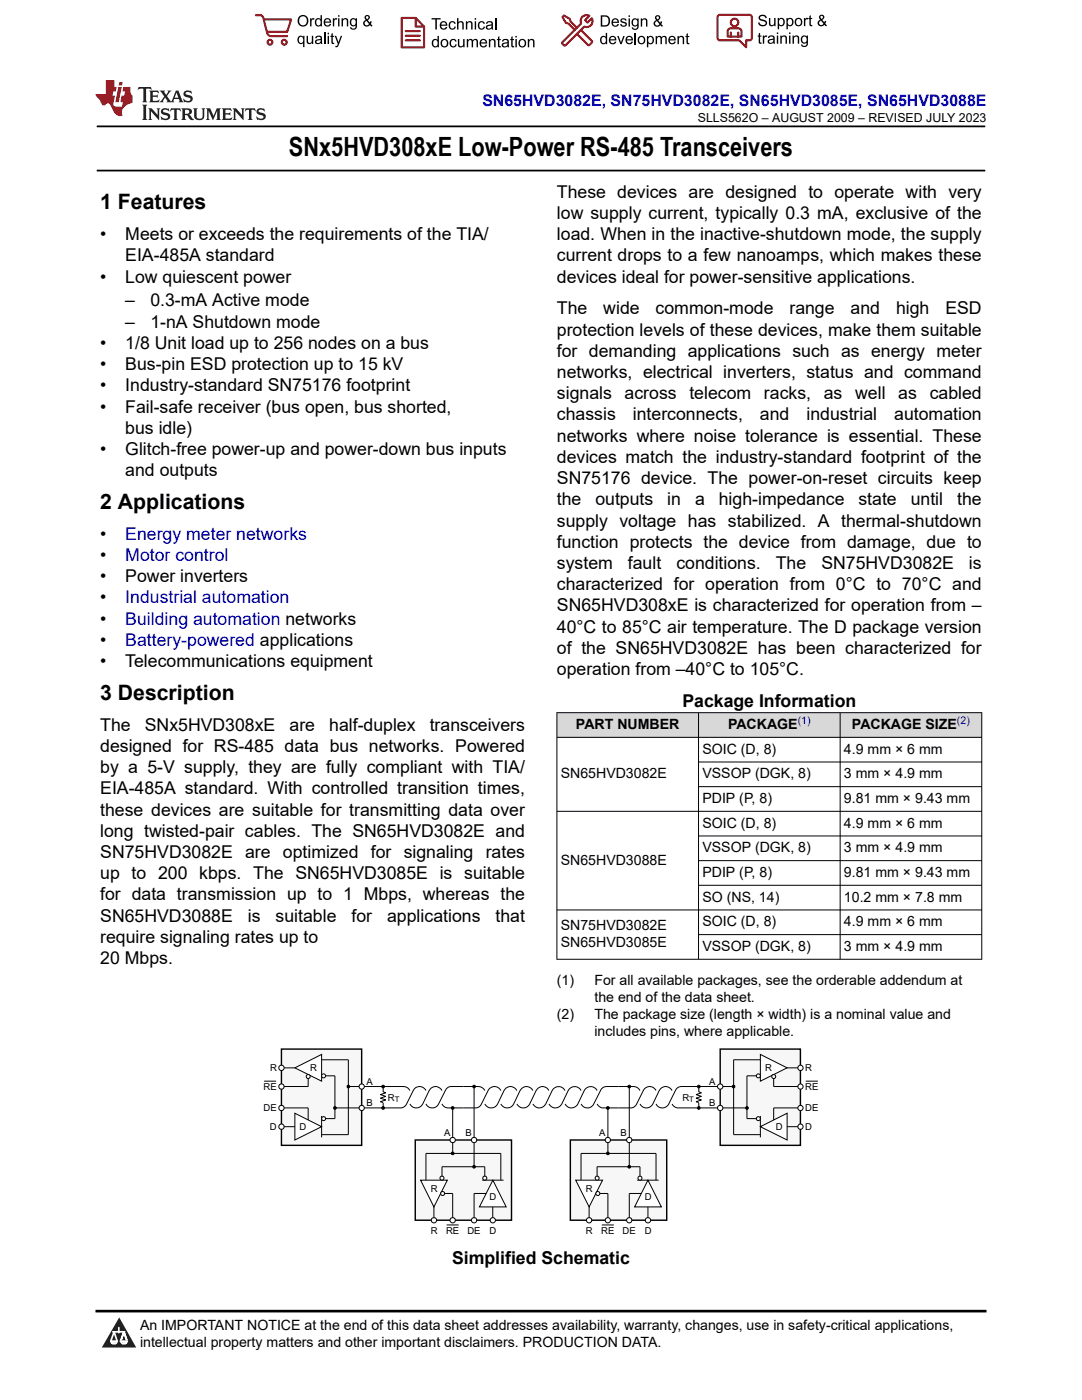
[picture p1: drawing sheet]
<svg xmlns="http://www.w3.org/2000/svg" width="216mm" height="279mm" viewBox="0 0 216 279" stroke-linecap="round" stroke-linejoin="round" font-family="sans-serif">
<path d="M19.3 25.2h177.3M19.3 34h177.3" fill="none" stroke="#000" stroke-width=".35"/>
<g fill="#d8d8d8">
<path d="M111.1 142.2h84.8v5h-84.8z" fill-rule="evenodd"/>
<path d="M111.2 142.3h28.1v4.8h-28.1z" fill-rule="evenodd"/>
<path d="M139.4 142.3h28.2v4.8h-28.2z" fill-rule="evenodd"/>
<path d="M167.7 142.3h28.1v4.8h-28.1z" fill-rule="evenodd"/>
</g>
<g fill="none" stroke="#000" stroke-width=".2">
<path d="M111.1 142.2h84.9M111.1 147.2h84.9M111.1 142.2v49.3M139.4 142.2v49.3M139.4 152.1h56.6M139.4 157h56.6M167.6 142.2v49.3M195.9 142.2v49.3M139.4 166.8h56.6M139.4 171.8h56.6M139.4 176.7h56.6M196 161.9h-84.9"/>
<path d="M111.1 181.6h84.9M111.1 191.4h84.9M139.4 186.5h56.6M72.2 216.8h8.2a1.46 1.46 0 0 1 1.4 .8M76.5 216.8v4.3M85 217.6a1.4 1.4 0 0 0-1.3-.8 1.4 1.4 0 0 0-1.2 .8l-1.5 2.9-.7 .6h-8.1M88.2 217.6a1.42 1.42 0 0 0-1.3-.8 1.42 1.42 0 0 0-1.3 .8l-1.2 2.7a1.43 1.43 0 0 1-1.3 .8 1.43 1.43 0 0 1-1.3-.8M94.6 216.8v10.7M96.7 217.6a1.46 1.46 0 0 0-1.3-.8h-5.3l-.6 .2-.5 .3-1.5 3a1.4 1.4 0 0 1-1.2 .8 1.4 1.4 0 0 1-1.3-.8M99.9 217.6a1.4 1.4 0 0 0-1.2-.8 1.4 1.4 0 0 0-1.3 .8l-1.5 3.1-.7 .4h-5.9l-.7-.3-.4-.5M103.1 217.6a1.42 1.42 0 0 0-1.2-.8 1.42 1.42 0 0 0-1.3 .8l-1.3 2.7a1.43 1.43 0 0 1-1.3 .8 1.43 1.43 0 0 1-1.3-.8M106.3 217.6a1.42 1.42 0 0 0-1.2-.8 1.42 1.42 0 0 0-1.3 .8l-1.3 2.7a1.43 1.43 0 0 1-1.3 .8 1.43 1.43 0 0 1-1.3-.8"/>
<path d="M109.5 217.6a1.42 1.42 0 0 0-1.2-.8 1.42 1.42 0 0 0-1.3 .8l-1.3 2.7a1.43 1.43 0 0 1-1.3 .8 1.43 1.43 0 0 1-1.3-.8M112.7 217.6a1.43 1.43 0 0 0-1.2-.7 1.43 1.43 0 0 0-1.3 .7l-1.3 2.7a1.44 1.44 0 0 1-2.6 0M115.9 217.6a1.43 1.43 0 0 0-1.2-.7 1.43 1.43 0 0 0-1.3 .7l-1.3 2.7a1.44 1.44 0 0 1-2.6 0M119.1 217.6a1.43 1.43 0 0 0-1.2-.7 1.43 1.43 0 0 0-1.3 .7l-1.3 2.7a1.44 1.44 0 0 1-2.6 0M125.6 216.8v10.7M127.7 217.6a1.46 1.46 0 0 0-1.4-.8h-5.3l-.5 .2-.6 .5-1.4 2.8a1.42 1.42 0 0 1-1.3 .8 1.42 1.42 0 0 1-1.3-.8M130.9 217.6a1.4 1.4 0 0 0-1.3-.8 1.4 1.4 0 0 0-1.2 .8l-1.5 2.9-.7 .6h-5.9l-.6-.2-.6-.6M134.1 217.6a1.42 1.42 0 0 0-1.3-.8 1.42 1.42 0 0 0-1.3 .8l-1.2 2.7a1.43 1.43 0 0 1-1.3 .8 1.43 1.43 0 0 1-1.3-.8M143.7 216.8h-7.7l-.6 .2-.4 .3-1.6 3a1.42 1.42 0 0 1-1.2 .8 1.42 1.42 0 0 1-1.3-.8M90.3 221.1v6.4M121.3 221.1v6.4M134.1 220.3l.5 .6 .6 .2h8.5"/>
<circle cx="94.6" cy="216.9" r=".27"/>
<circle cx="125.6" cy="216.8" r=".28"/>
<circle cx="139.4" cy="216.8" r=".26"/>
<circle cx="90.3" cy="221.1" r=".28"/>
<circle cx="121.3" cy="221.1" r=".28"/>
<circle cx="139.4" cy="221.1" r=".26"/>
</g>
<g fill="#000">
<circle cx="94.6" cy="216.9" r=".27"/>
<circle cx="125.6" cy="216.8" r=".28"/>
<circle cx="139.4" cy="216.8" r=".26"/>
<circle cx="90.3" cy="221.1" r=".28"/>
<circle cx="121.3" cy="221.1" r=".28"/>
<circle cx="139.4" cy="221.1" r=".26"/>
</g>
<path d="M75.9 217.9h1.1v2.1h-1.1z" fill-rule="evenodd" fill="#fff"/>
<g fill="none" stroke="#000" stroke-width=".2">
<path d="M76.5 217.9l.5 .2-1.1 .4 1.1 .3-1.1 .4 1.1 .3-1.1 .4 .6 .1M139.4 216.8v4.3"/>
<circle cx="76.5" cy="216.8" r=".28"/>
<circle cx="76.5" cy="221.1" r=".28"/>
</g>
<g fill="#000">
<circle cx="76.5" cy="216.8" r=".28"/>
<circle cx="76.5" cy="221.1" r=".28"/>
</g>
<path d="M138.9 217.9h1.1v2.1h-1.1z" fill-rule="evenodd" fill="#fff"/>
<path d="M139.4 217.9l.6 .2-1.1 .4 1.1 .3-1.1 .4 1.1 .3-1.1 .4 .5 .1" fill="none" stroke="#000" stroke-width=".2"/>
<path d="M82.9 227.5h19.2v16h-19.2z" fill-rule="evenodd" fill="#f7f7f7"/>
<path d="M82.9 227.5h19.2v16h-19.2z" fill="none" stroke="#000" stroke-width=".28"/>
<path d="M98.3 235.5l2.7 5.4h-5.3z" fill="#fff"/>
<g fill="none" stroke="#000" stroke-width=".2">
<path d="M85 235.5v-5.3h14.9v5.3M87.9 238.2h2.4v5.3M88.2 235.5v-2.7h8.5v2.7M90.3 227.5v2.7M94.6 227.5v5.3M96.2 235.5h4.3M97 238.2h-2.4v5.3M98.3 235.5l2.7 5.4h-5.3zM86.6 240.9v2.6M98.3 240.9v2.6"/>
<circle cx="94.6" cy="232.9" r=".27"/>
</g>
<circle cx="94.6" cy="232.9" r=".27" fill="#000"/>
<path d="M83.9 235.5h5.4l-2.7 5.4z" fill="#fff"/>
<path d="M83.9 235.5h5.4l-2.7 5.4z" fill="none" stroke="#000" stroke-width=".2"/>
<circle cx="86.6" cy="243.5" r=".53" fill="#fff"/>
<g fill="none" stroke="#000" stroke-width=".2">
<path d="M89.1 244.5h2.4"/>
<circle cx="86.6" cy="243.5" r=".53"/>
</g>
<circle cx="88.3" cy="238.2" r=".4" fill="#fff"/>
<circle cx="88.3" cy="238.2" r=".4" fill="none" stroke="#000" stroke-width=".2"/>
<circle cx="88.2" cy="235.1" r=".4" fill="#fff"/>
<circle cx="88.2" cy="235.1" r=".4" fill="none" stroke="#000" stroke-width=".2"/>
<circle cx="90.3" cy="243.5" r=".53" fill="#fff"/>
<circle cx="90.3" cy="243.5" r=".53" fill="none" stroke="#000" stroke-width=".2"/>
<circle cx="94.6" cy="243.5" r=".53" fill="#fff"/>
<circle cx="94.6" cy="243.5" r=".53" fill="none" stroke="#000" stroke-width=".2"/>
<circle cx="98.3" cy="243.5" r=".53" fill="#fff"/>
<circle cx="98.3" cy="243.5" r=".53" fill="none" stroke="#000" stroke-width=".2"/>
<circle cx="96.7" cy="235.1" r=".4" fill="#fff"/>
<circle cx="96.7" cy="235.1" r=".4" fill="none" stroke="#000" stroke-width=".2"/>
<circle cx="94.6" cy="227.5" r=".53" fill="#fff"/>
<circle cx="94.6" cy="227.5" r=".53" fill="none" stroke="#000" stroke-width=".2"/>
<circle cx="90.3" cy="227.5" r=".53" fill="#fff"/>
<g fill="none" stroke="#000" stroke-width=".2">
<circle cx="90.3" cy="230.2" r=".27"/>
<circle cx="90.3" cy="227.5" r=".53"/>
</g>
<circle cx="90.3" cy="230.2" r=".27" fill="#000"/>
<path d="M113.8 227.5h19.2v16h-19.2z" fill-rule="evenodd" fill="#f7f7f7"/>
<path d="M113.8 227.5h19.2v16h-19.2z" fill="none" stroke="#000" stroke-width=".28"/>
<path d="M129.3 235.5l2.7 5.4h-5.4z" fill="#fff"/>
<g fill="none" stroke="#000" stroke-width=".2">
<path d="M115.9 235.5v-5.3h15v5.3M118.9 238.2h2.4v5.3M119.1 235.5v-2.7h8.6v2.7M121.3 227.5v2.7M125.6 227.5v5.3M127.2 235.5h4.2M128 238.2h-2.4v5.3M129.3 235.5l2.7 5.4h-5.4zM117.6 240.9v2.6M129.3 240.9v2.6"/>
<circle cx="125.6" cy="232.9" r=".28"/>
</g>
<circle cx="125.6" cy="232.9" r=".28" fill="#000"/>
<path d="M114.9 235.5h5.3l-2.6 5.4z" fill="#fff"/>
<path d="M114.9 235.5h5.3l-2.6 5.4z" fill="none" stroke="#000" stroke-width=".2"/>
<circle cx="117.5" cy="243.5" r=".53" fill="#fff"/>
<g fill="none" stroke="#000" stroke-width=".2">
<path d="M120.1 244.5h2.4"/>
<circle cx="117.5" cy="243.5" r=".53"/>
</g>
<circle cx="119.3" cy="238.2" r=".4" fill="#fff"/>
<circle cx="119.3" cy="238.2" r=".4" fill="none" stroke="#000" stroke-width=".2"/>
<circle cx="119.1" cy="235.1" r=".4" fill="#fff"/>
<circle cx="119.1" cy="235.1" r=".4" fill="none" stroke="#000" stroke-width=".2"/>
<circle cx="121.3" cy="243.5" r=".53" fill="#fff"/>
<circle cx="121.3" cy="243.5" r=".53" fill="none" stroke="#000" stroke-width=".2"/>
<circle cx="125.6" cy="243.5" r=".53" fill="#fff"/>
<circle cx="125.6" cy="243.5" r=".53" fill="none" stroke="#000" stroke-width=".2"/>
<circle cx="129.3" cy="243.5" r=".53" fill="#fff"/>
<circle cx="129.3" cy="243.5" r=".53" fill="none" stroke="#000" stroke-width=".2"/>
<circle cx="127.7" cy="235.1" r=".41" fill="#fff"/>
<circle cx="127.7" cy="235.1" r=".41" fill="none" stroke="#000" stroke-width=".2"/>
<circle cx="125.6" cy="227.5" r=".53" fill="#fff"/>
<circle cx="125.6" cy="227.5" r=".53" fill="none" stroke="#000" stroke-width=".2"/>
<circle cx="121.3" cy="227.5" r=".53" fill="#fff"/>
<g fill="none" stroke="#000" stroke-width=".2">
<circle cx="121.3" cy="227.5" r=".53"/>
<circle cx="121.3" cy="230.2" r=".27"/>
</g>
<circle cx="121.3" cy="230.2" r=".27" fill="#000"/>
<path d="M56.2 209.4h16v19.2h-16z" fill-rule="evenodd" fill="#f7f7f7"/>
<path d="M56.2 209.4h16v19.2h-16z" fill="none" stroke="#000" stroke-width=".28"/>
<path d="M58.8 222.2l5.4 2.7-5.4 2.6z" fill="#fff"/>
<g fill="none" stroke="#000" stroke-width=".2">
<path d="M56.2 213.1h2.6M61.5 214.4v2.4h-5.3M64.2 214.7h2.6v8.5h-2.6M64.2 211.5h5.3v14.9h-5.3M69.5 216.8h2.7M56.2 224.9h2.6M56.2 221.1h5.3v2.4M58.8 222.2l5.4 2.7-5.4 2.6zM64.2 222.7v4.3M66.8 221.1h5.4"/>
<circle cx="66.8" cy="221.1" r=".26"/>
</g>
<circle cx="66.8" cy="221.1" r=".26" fill="#000"/>
<path d="M58.8 213.1l5.4-2.7v5.4z" fill="#fff"/>
<path d="M58.8 213.1l5.4-2.7v5.4z" fill="none" stroke="#000" stroke-width=".2"/>
<circle cx="56.2" cy="213.1" r=".54" fill="#fff"/>
<circle cx="56.2" cy="213.1" r=".54" fill="none" stroke="#000" stroke-width=".2"/>
<circle cx="61.5" cy="214.8" r=".4" fill="#fff"/>
<circle cx="61.5" cy="214.8" r=".4" fill="none" stroke="#000" stroke-width=".2"/>
<circle cx="64.6" cy="214.7" r=".4" fill="#fff"/>
<circle cx="64.6" cy="214.7" r=".4" fill="none" stroke="#000" stroke-width=".2"/>
<circle cx="56.2" cy="216.8" r=".54" fill="#fff"/>
<circle cx="56.2" cy="216.8" r=".54" fill="none" stroke="#000" stroke-width=".2"/>
<circle cx="56.2" cy="221.1" r=".54" fill="#fff"/>
<circle cx="56.2" cy="221.1" r=".54" fill="none" stroke="#000" stroke-width=".2"/>
<circle cx="56.2" cy="224.9" r=".54" fill="#fff"/>
<circle cx="56.2" cy="224.9" r=".54" fill="none" stroke="#000" stroke-width=".2"/>
<circle cx="64.6" cy="223.2" r=".4" fill="#fff"/>
<circle cx="64.6" cy="223.2" r=".4" fill="none" stroke="#000" stroke-width=".2"/>
<circle cx="72.2" cy="221.1" r=".53" fill="#fff"/>
<circle cx="72.2" cy="221.1" r=".53" fill="none" stroke="#000" stroke-width=".2"/>
<circle cx="72.2" cy="216.8" r=".53" fill="#fff"/>
<g fill="none" stroke="#000" stroke-width=".2">
<path d="M52.7 215.8h2.4"/>
<circle cx="69.5" cy="216.8" r=".26"/>
<circle cx="72.2" cy="216.8" r=".53"/>
</g>
<circle cx="69.5" cy="216.8" r=".26" fill="#000"/>
<path d="M143.7 209.4h16v19.2h-16z" fill-rule="evenodd" fill="#f7f7f7"/>
<path d="M143.7 209.4h16v19.2h-16z" fill="none" stroke="#000" stroke-width=".28"/>
<path d="M151.7 224.9l5.4-2.7v5.3z" fill="#fff"/>
<g fill="none" stroke="#000" stroke-width=".2">
<path d="M143.7 216.8h2.7M151.7 214.7h-2.7v8.5h2.7M151.7 211.5h-5.3v14.9h5.3M154.4 214.4v2.4h5.3M157.1 213.1h2.6M143.7 221.1h5.3M151.7 224.9l5.4-2.7v5.3zM151.7 222.7v4.3M157.1 224.9h2.6M159.7 221.1h-5.3v2.4"/>
<circle cx="149" cy="221.1" r=".26"/>
</g>
<circle cx="149" cy="221.1" r=".26" fill="#000"/>
<path d="M151.7 210.4l5.4 2.7-5.4 2.7z" fill="#fff"/>
<path d="M151.7 210.4l5.4 2.7-5.4 2.7z" fill="none" stroke="#000" stroke-width=".2"/>
<circle cx="159.7" cy="213.1" r=".53" fill="#fff"/>
<circle cx="159.7" cy="213.1" r=".53" fill="none" stroke="#000" stroke-width=".2"/>
<circle cx="154.4" cy="214.9" r=".4" fill="#fff"/>
<circle cx="154.4" cy="214.9" r=".4" fill="none" stroke="#000" stroke-width=".2"/>
<circle cx="151.3" cy="214.7" r=".4" fill="#fff"/>
<circle cx="151.3" cy="214.7" r=".4" fill="none" stroke="#000" stroke-width=".2"/>
<circle cx="159.7" cy="216.8" r=".53" fill="#fff"/>
<circle cx="159.7" cy="216.8" r=".53" fill="none" stroke="#000" stroke-width=".2"/>
<circle cx="159.7" cy="221.1" r=".53" fill="#fff"/>
<circle cx="159.7" cy="221.1" r=".53" fill="none" stroke="#000" stroke-width=".2"/>
<circle cx="159.7" cy="224.8" r=".53" fill="#fff"/>
<circle cx="159.7" cy="224.8" r=".53" fill="none" stroke="#000" stroke-width=".2"/>
<circle cx="151.3" cy="223.3" r=".4" fill="#fff"/>
<circle cx="151.3" cy="223.3" r=".4" fill="none" stroke="#000" stroke-width=".2"/>
<circle cx="143.7" cy="221.1" r=".54" fill="#fff"/>
<circle cx="143.7" cy="221.1" r=".54" fill="none" stroke="#000" stroke-width=".2"/>
<circle cx="143.7" cy="216.8" r=".54" fill="#fff"/>
<g fill="none" stroke="#000" stroke-width=".2">
<path d="M160.8 215.8h2.4"/>
<circle cx="143.7" cy="216.8" r=".54"/>
<circle cx="146.4" cy="216.8" r=".26"/>
</g>
<circle cx="146.4" cy="216.8" r=".26" fill="#000"/>
<path d="M0 0h215.9v23.8h-215.9z" fill-rule="evenodd" fill="#fff"/>
<path d="M27.7 17.4l-.2 .6 .5-.3h.6v.1v2.2l-.2 .4h1l-.2-.4v-2.2v-.1h.5l.5 .3-.1-.6zM29.8 18.1l.2 .4v1.5l-.2 .4h1.9l.1-.6a1.08 1.08 0 0 1-1.3 .2v-.7h.6l.4 .2v-.6l-.4 .2h-.6v-.6l.2-.1a1 1 0 0 1 1 .2l-.1-.5zM31.8 18.1l1 1.1-1 1.2h.9l-.2-.2 .4-.7 .5 .7-.2 .2h1.6l-.2-.2 .1-.4h1l.1 .4-.1 .2h.9l-.2-.3-.8-2h-.5l-1 2.2-.8-1.1 .9-1.1h-.8l.2 .2-.5 .7-.3-.7 .1-.2zM35.2 18.5l.4 1h-.8zM36.8 18.2a.65 .65 0 0 0-.2 .7 .65 .65 0 0 0 .6 .5l.7 .2 .1 .2a.79 .79 0 0 1-.7 .4 .79 .79 0 0 1-.7-.5l.1 .7 .2-.1a.93 .93 0 0 0 1.1 .1 .93 .93 0 0 0 .4-1 1.46 1.46 0 0 0-1.2-.6l-.1-.3a1.09 1.09 0 0 1 1.2 .2l-.2-.6-.1 .1-.6-.2zM28.4 20.9l.2 .4v2.3l-.2 .3h1l-.2-.3v-2.3l.2-.4zM29.6 21.6l.2 .4v1.6l-.2 .3h.8l-.3-.3v-1.4l1.7 1.8v-2l.2-.4h-.8l.2 .2 .1 1.1-1.2-1.3zM32.3 21.8a.65 .65 0 0 0-.2 .7 .65 .65 0 0 0 .7 .4l.6 .2 .1 .2a.79 .79 0 0 1-.7 .4 .79 .79 0 0 1-.7-.5l.1 .7 .2-.1a.93 .93 0 0 0 1.1 .1 .93 .93 0 0 0 .4-.9 1.46 1.46 0 0 0-1.2-.6l-.1-.4a1.09 1.09 0 0 1 1.2 .2l-.2-.6-.1 .1-.6-.1zM34.1 21.6l-.1 .7a.63 .63 0 0 1 .7-.4l.1 1.7-.3 .3h1l-.2-.3v-1.7a.66 .66 0 0 1 .8 .4l-.1-.7zM36.2 21.6l.2 .4v1.6l-.2 .3h.9l-.2-.2v-.7h.5l.1 .2a.79 .79 0 0 0 1.2 .6l-1-.9a.61 .61 0 0 0 .6-.6 .61 .61 0 0 0-.5-.6zM36.9 21.9h.2a.47 .47 0 0 1 .5 .1 .47 .47 0 0 1 .1 .5l-.2 .2h-.6zM38.5 21.6l.2 .2a2.27 2.27 0 0 0 .4 2 1.04 1.04 0 0 0 1.7-.7v-1.3l.2-.2h-.8l.2 .4v1.1a.6 .6 0 0 1-.6 .6 .6 .6 0 0 1-.6-.6v-1.1l.3-.4zM41.1 21.6l.2 .4v1.6l-.2 .3h.7l-.2-.3v-1.5l.9 1.9 .8-1.9v1.5l-.2 .3h1l-.3-.3v-1.6l.3-.4h-.8l-.7 1.5-.7-1.5zM44.3 21.6l.2 .4v1.6l-.2 .3h1.9l.1-.5a1.09 1.09 0 0 1-1.3 .1v-.6h.6l.4 .1v-.6l-.4 .2h-.6v-.6l.2-.1a1.01 1.01 0 0 1 1 .3l-.1-.6zM46.4 21.6l.3 .4v1.6l-.3 .3h.8l-.2-.3v-1.4l1.6 1.8v-2l.2-.4h-.7l.2 .2v1.1l-1.2-1.3zM49 21.6l-.1 .7a.63 .63 0 0 1 .8-.4v1.7l-.3 .3h1l-.2-.3v-1.7a.66 .66 0 0 1 .8 .4l-.1-.7zM51.4 21.8a.65 .65 0 0 0-.2 .7 .65 .65 0 0 0 .6 .4l.6 .2 .2 .2a.79 .79 0 0 1-.8 .4 .79 .79 0 0 1-.6-.5l.1 .7 .2-.1a.93 .93 0 0 0 1 .1 .93 .93 0 0 0 .5-.9 1.46 1.46 0 0 0-1.3-.6l-.1-.4a1.09 1.09 0 0 1 1.3 .2l-.2-.6-.2 .1-.5-.1z" fill="#231f20"/>
<path d="M21.1 16v2.8h-2.1l.1 .3 .9 1a.95 .95 0 0 0 .9 .9 .59 .59 0 0 1 .6-.4 .59 .59 0 0 1 .5 .4l.4 .8a1.59 1.59 0 0 0 2.1 1.3 1.61 1.61 0 0 1 1-2.2l1-.4-.1-1.5a1.59 1.59 0 0 1-.4-1.6h-1.4l-.2 .9h.5l-.1 .8h-.5l-.2 1v.2l.4 .1-.2 .9h-.6a.73 .73 0 0 1-1.1-.7l.3-1.5h-.5l.2-.8h.5l.2-.9h-.5v-1.4zM23.6 17.4l-.6 3h.7l.6-3zM23.8 16.4l-.1 .7h.7l.1-.7z" fill="#ed1c24"/>
<g fill="#000">
<path d="M59.4 4.2a1.12 1.12 0 0 1 2.2 0 1.12 1.12 0 0 1-2.2 0zM59.9 3.5a.89 .89 0 0 0-.1 1.1 .89 .89 0 0 0 1.1 .4 .88 .88 0 0 0 .3-1.3 .88 .88 0 0 0-1.3-.2z" fill-rule="evenodd"/>
<path d="M59.5 7.3l.5-.2 .5 .3v-.3h.3v2.3h-.3v-.8a.74 .74 0 0 1-1 0 .74 .74 0 0 1-.1-1zM59.8 7.5a.57 .57 0 0 0-.2 .7 .57 .57 0 0 0 .8 .2 .57 .57 0 0 0 .1-.7 .57 .57 0 0 0-.7-.2z" fill-rule="evenodd"/>
<path d="M61.9 3.6h.2v.3l.2-.2 .3-.1 .2 .1-.1 .3a.36 .36 0 0 0-.5 0 .36 .36 0 0 0 0 .4v.9h-.3z" fill-rule="evenodd"/>
<path d="M61.2 7.1h.3v.9a.41 .41 0 0 0 .4 .6 .41 .41 0 0 0 .3-.6v-.9h.3v1.7h-.2v-.3a.58 .58 0 0 1-.7 .3 .58 .58 0 0 1-.4-.6z" fill-rule="evenodd"/>
<path d="M63 3.8l.5-.2 .5 .2v-.8h.2v2.3h-.2v-.2a.75 .75 0 0 1-1-.1 .75 .75 0 0 1-.1-1zM63.2 4a.57 .57 0 0 0-.1 .7 .57 .57 0 0 0 .8 .2 .57 .57 0 0 0 .1-.7 .57 .57 0 0 0-.8-.2z" fill-rule="evenodd"/>
<path d="M63 7.3a.74 .74 0 0 1 1-.1 .74 .74 0 0 1 .3 .9v.7h-.3v-.2a.57 .57 0 0 1-.8 .2 .57 .57 0 0 1-.2-.8l1-.3a.41 .41 0 0 0-.4-.4 .41 .41 0 0 0-.4 .4l-.3-.1zM63.2 8.2a.35 .35 0 0 0 .2 .5 .35 .35 0 0 0 .5-.3l.1-.4z" fill-rule="evenodd"/>
<path d="M65.4 6.5h.3v.3h-.3zM65.4 7.1h.3v1.7h-.3z" fill-rule="evenodd"/>
<path d="M64.8 3.8a.76 .76 0 0 1 .9-.1 .76 .76 0 0 1 .4 .8h-1.2a.47 .47 0 0 0 .3 .6 .47 .47 0 0 0 .6-.4l.3 .1a.82 .82 0 0 1-1.3 .3 .82 .82 0 0 1 0-1.3zM65 4l-.1 .3h.9l-.3-.4z" fill-rule="evenodd"/>
<path d="M66.4 3.6h.3v.3l.1-.2 .4-.1 .1 .1-.1 .3a.36 .36 0 0 0-.4 0 .36 .36 0 0 0-.1 .4v.9h-.3z" fill-rule="evenodd"/>
<path d="M66.1 6.7l.3-.1v.5h.3v.3h-.3v.9l.1 .2h.2v.3a.41 .41 0 0 1-.4-.1 .41 .41 0 0 1-.2-.4v-.9h-.2v-.3h.2z" fill-rule="evenodd"/>
<path d="M66.8 7.1h.3l.4 1.4 .5-1.4h.3l-.6 1.7a.57 .57 0 0 1-.8 .6v-.3a.37 .37 0 0 0 .5-.3z" fill-rule="evenodd"/>
<path d="M67.5 3h.2v.3h-.2zM67.5 3.6h.2v1.7h-.2z" fill-rule="evenodd"/>
<path d="M68.2 3.6h.2v.3a.58 .58 0 0 1 .7-.3 .58 .58 0 0 1 .4 .7v1h-.3v-1a.4 .4 0 0 0-.4-.5 .4 .4 0 0 0-.4 .6v.9h-.2z" fill-rule="evenodd"/>
<path d="M70 3.8l.5-.2 .5 .2v-.2h.2v1.5a.71 .71 0 0 1-.5 .8 .71 .71 0 0 1-.8-.5h.2a.46 .46 0 0 0 .6 .3 .46 .46 0 0 0 .3-.6 .78 .78 0 0 1-1.1-.2 .78 .78 0 0 1 .1-1.1zM70.2 4a.53 .53 0 0 0-.1 .8 .53 .53 0 0 0 .8 0 .54 .54 0 0 0 0-.7 .54 .54 0 0 0-.7-.1z" fill-rule="evenodd"/>
<path d="M72.9 3.1a.53 .53 0 0 1 .8 .1 .53 .53 0 0 1-.3 .8l.4 .5 .1-.3 .3 .1-.2 .5 .3 .3-.2 .2-.3-.3a.71 .71 0 0 1-1.2 .1 .71 .71 0 0 1 .4-1.1l-.3-.5zM73 3.5a.3 .3 0 0 0 .6 0 .3 .3 0 0 0-.6 0zM72.9 4.3a.45 .45 0 0 0 0 .7 .45 .45 0 0 0 .7-.2l-.5-.6z" fill-rule="evenodd"/>
<path d="M86.1 3.6h1.8v.3h-.7v2h-.3v-2h-.8z" fill-rule="evenodd"/>
<path d="M86.3 8l.5-.2 .5 .2v-.8h.3v2.2h-.3v-.2a.76 .76 0 0 1-1 0 .76 .76 0 0 1-.1-1zM86.6 8.1a.58 .58 0 0 0-.2 .8 .58 .58 0 0 0 .8 .2 .58 .58 0 0 0 .1-.8 .58 .58 0 0 0-.7-.2z" fill-rule="evenodd"/>
<path d="M88.2 7.9a.81 .81 0 0 1 1.1 .2 .81 .81 0 0 1-.2 1.1 .81 .81 0 0 1-1.1-.1l-.1-.8zM88.3 8.1a.57 .57 0 0 0 0 .9 .57 .57 0 0 0 .8 0 .57 .57 0 0 0 0-.8 .57 .57 0 0 0-.8-.1z" fill-rule="evenodd"/>
<path d="M88 4.4a.77 .77 0 0 1 .9-.1 .77 .77 0 0 1 .4 .8h-1.3a.48 .48 0 0 0 .4 .6 .48 .48 0 0 0 .6-.3h.3a.83 .83 0 0 1-1.3 .4 .83 .83 0 0 1 0-1.4zM88.2 4.6l-.2 .3h1l-.3-.4z" fill-rule="evenodd"/>
<path d="M89.7 4.4a.7 .7 0 0 1 1.2 .3l-.2 .1a.45 .45 0 0 0-.6-.3 .45 .45 0 0 0-.3 .6 .45 .45 0 0 0 .3 .6 .45 .45 0 0 0 .6-.4h.3a.76 .76 0 0 1-1.1 .6 .76 .76 0 0 1-.3-1.1z" fill-rule="evenodd"/>
<path d="M89.9 8a.7 .7 0 0 1 1.2 .3h-.3a.45 .45 0 0 0-.5-.3 .45 .45 0 0 0-.3 .6 .45 .45 0 0 0 .3 .6 .45 .45 0 0 0 .6-.4l.2 .1a.76 .76 0 0 1-1 .5 .76 .76 0 0 1-.4-1.1z" fill-rule="evenodd"/>
<path d="M91.2 3.6h.3v.8a.59 .59 0 0 1 .7-.2 .59 .59 0 0 1 .3 .7v1h-.2v-1a.4 .4 0 0 0-.5-.4 .4 .4 0 0 0-.3 .5v.9h-.3z" fill-rule="evenodd"/>
<path d="M91.4 7.8h.2v.9a.41 .41 0 0 0 .5 .5 .41 .41 0 0 0 .3-.5v-.9h.3v1.6h-.3v-.2a.58 .58 0 0 1-.7 .3 .58 .58 0 0 1-.3-.7z" fill-rule="evenodd"/>
<path d="M93 4.2h.2v.3a.59 .59 0 0 1 .7-.3 .59 .59 0 0 1 .4 .7v1h-.3v-1a.41 .41 0 0 0-.4-.5 .41 .41 0 0 0-.4 .6v.9h-.2z" fill-rule="evenodd"/>
<path d="M93.1 7.8h.3v.2a.56 .56 0 0 1 1 0 .54 .54 0 0 1 .6-.2 .54 .54 0 0 1 .4 .5v1.1h-.3v-1a.34 .34 0 0 0-.3-.4 .34 .34 0 0 0-.4 .3v1.1h-.3v-1a.38 .38 0 0 0-.5-.4 .38 .38 0 0 0-.2 .6v.8h-.3z" fill-rule="evenodd"/>
<path d="M94.7 3.6h.3v.3h-.3zM94.7 4.2h.3v1.7h-.3z" fill-rule="evenodd"/>
<path d="M95.5 4.4a.7 .7 0 0 1 1.3 .3l-.3 .1a.45 .45 0 0 0-.6-.3 .45 .45 0 0 0-.3 .6 .45 .45 0 0 0 .3 .6 .45 .45 0 0 0 .6-.4h.3a.76 .76 0 0 1-1.1 .6 .76 .76 0 0 1-.3-1.1z" fill-rule="evenodd"/>
<path d="M95.9 8a.77 .77 0 0 1 .9-.2 .77 .77 0 0 1 .4 .9h-1.2a.48 .48 0 0 0 .3 .5 .48 .48 0 0 0 .6-.3h.3a.83 .83 0 0 1-1.3 .4 .83 .83 0 0 1 0-1.3zM96.1 8.1l-.1 .4h.9l-.2-.5z" fill-rule="evenodd"/>
<path d="M97.5 7.8h.3v.2a.59 .59 0 0 1 .7-.2 .59 .59 0 0 1 .4 .6v1h-.3v-1a.41 .41 0 0 0-.5-.4 .41 .41 0 0 0-.3 .5v.9h-.3z" fill-rule="evenodd"/>
<path d="M97.1 4.4a.74 .74 0 0 1 1-.1 .74 .74 0 0 1 .3 .9v.7h-.3v-.2a.59 .59 0 0 1-.8 .2 .59 .59 0 0 1-.3-.8l1.1-.3a.42 .42 0 0 0-.4-.4 .42 .42 0 0 0-.5 .4l-.2-.1zM97.3 5.3a.36 .36 0 0 0 .2 .5 .36 .36 0 0 0 .5-.2l.1-.5z" fill-rule="evenodd"/>
<path d="M99.4 7.4l.2-.2v.6h.3v.2h-.3v1l.1 .2h.2l.1 .2a.41 .41 0 0 1-.5 0 .41 .41 0 0 1-.1-.4v-1h-.2v-.2h.2z" fill-rule="evenodd"/>
<path d="M100.3 8a.74 .74 0 0 1 .9-.2 .74 .74 0 0 1 .3 .9l.1 .7h-.3v-.2a.59 .59 0 0 1-.8 .3 .59 .59 0 0 1-.3-.8l1-.3a.42 .42 0 0 0-.3-.4 .42 .42 0 0 0-.5 .3h-.3zM100.5 8.8a.36 .36 0 0 0 .1 .5 .36 .36 0 0 0 .5-.2l.2-.5z" fill-rule="evenodd"/>
<path d="M102 7.4l.3-.2v.6h.3v.2h-.3v1l.1 .2h.2v.2a.41 .41 0 0 1-.5 0 .41 .41 0 0 1-.1-.4v-1h-.2v-.2h.2z" fill-rule="evenodd"/>
<path d="M102.8 7.2h.3v.3h-.3zM102.8 7.8h.3v1.6h-.3z" fill-rule="evenodd"/>
<path d="M103.7 7.9a.81 .81 0 0 1 1.1 .2 .81 .81 0 0 1-.1 1.1 .81 .81 0 0 1-1.2-.1v-.8zM103.9 8.1a.57 .57 0 0 0-.1 .9 .57 .57 0 0 0 .8 0 .57 .57 0 0 0 0-.8 .57 .57 0 0 0-.7-.1z" fill-rule="evenodd"/>
<path d="M105.3 7.8h.3v.2a.59 .59 0 0 1 .7-.2 .59 .59 0 0 1 .4 .6v1h-.3v-1a.41 .41 0 0 0-.5-.4 .41 .41 0 0 0-.3 .5v.9h-.3z" fill-rule="evenodd"/>
<path d="M119.9 3.1h.7a1.12 1.12 0 0 1 1.1 1.1 1.12 1.12 0 0 1-1 1.1h-.8zM120.2 3.3v1.7h.4a.86 .86 0 0 0 .8-.8 .86 .86 0 0 0-.8-.9z" fill-rule="evenodd"/>
<path d="M119.9 7.4l.5-.3 .5 .3v-.8h.2v2.2h-.2v-.2a.75 .75 0 0 1-1 0 .75 .75 0 0 1-.1-1zM120.1 7.5a.57 .57 0 0 0-.1 .8 .57 .57 0 0 0 .8 .2 .57 .57 0 0 0 .1-.8 .57 .57 0 0 0-.8-.2z" fill-rule="evenodd"/>
<path d="M121.7 7.4a.76 .76 0 0 1 .9-.2 .76 .76 0 0 1 .4 .9h-1.2a.47 .47 0 0 0 .3 .5 .47 .47 0 0 0 .6-.3h.3a.82 .82 0 0 1-1.3 .4 .82 .82 0 0 1 0-1.3zM121.9 7.5l-.1 .3h.9l-.3-.4z" fill-rule="evenodd"/>
<path d="M122.2 3.9a.76 .76 0 0 1 .9-.2 .76 .76 0 0 1 .4 .9h-1.2a.47 .47 0 0 0 .4 .5 .47 .47 0 0 0 .5-.3h.3a.82 .82 0 0 1-1.3 .4 .82 .82 0 0 1 0-1.3zM122.5 4l-.2 .3h.9l-.2-.4z" fill-rule="evenodd"/>
<path d="M123.9 3.8a.71 .71 0 0 1 1.1 .3h-.2a.32 .32 0 0 0-.4-.3 .32 .32 0 0 0-.3 .4h.1a.75 .75 0 0 1 .9 .8 .72 .72 0 0 1-.7 .3 .72 .72 0 0 1-.7-.5h.3a.36 .36 0 0 0 .4 .4 .36 .36 0 0 0 .3-.5 .8 .8 0 0 1-.9-.7z" fill-rule="evenodd"/>
<path d="M123.2 7.2h.3l.4 1.3 .5-1.3h.3l-.7 1.6h-.2z" fill-rule="evenodd"/>
<path d="M125.4 3.1h.3v.3h-.3zM125.4 3.7h.3v1.6h-.3z" fill-rule="evenodd"/>
<path d="M125 7.4a.76 .76 0 0 1 .9-.2 .76 .76 0 0 1 .4 .9h-1.2a.47 .47 0 0 0 .3 .5 .47 .47 0 0 0 .6-.3h.3a.82 .82 0 0 1-1.3 .4 .82 .82 0 0 1 0-1.3zM125.2 7.5l-.1 .3h.9l-.2-.4z" fill-rule="evenodd"/>
<path d="M126.2 3.9l.5-.3 .5 .3v-.2h.2v1.4a.71 .71 0 0 1-.5 .8 .71 .71 0 0 1-.8-.5l.2 .1a.46 .46 0 0 0 .6 .2 .46 .46 0 0 0 .3-.6 .78 .78 0 0 1-1.1-.1 .78 .78 0 0 1 .1-1.1zM126.4 4a.53 .53 0 0 0-.1 .8 .53 .53 0 0 0 .8 0 .54 .54 0 0 0 0-.7 .54 .54 0 0 0-.7-.1z" fill-rule="evenodd"/>
<path d="M127.5 7.3a.8 .8 0 0 1 1.1 .2 .8 .8 0 0 1-.1 1.1 .8 .8 0 0 1-1.2-.1v-.8zM127.7 7.5a.56 .56 0 0 0-.1 .9 .56 .56 0 0 0 .8-.1 .56 .56 0 0 0 0-.7 .56 .56 0 0 0-.7-.1z" fill-rule="evenodd"/>
<path d="M127.9 3.7h.2v.2a.58 .58 0 0 1 .7-.2 .58 .58 0 0 1 .4 .6v1h-.3v-1a.4 .4 0 0 0-.4-.4 .4 .4 0 0 0-.4 .5v.9h-.2z" fill-rule="evenodd"/>
<path d="M129.1 7.2h.2v.2a.72 .72 0 0 1 1-.1 .72 .72 0 0 1 .2 1 .64 .64 0 0 1-.5 .5 .64 .64 0 0 1-.6-.2v.8h-.3zM129.5 7.5a.56 .56 0 0 0-.2 .8 .56 .56 0 0 0 .8 .2 .56 .56 0 0 0 .1-.8 .56 .56 0 0 0-.7-.2z" fill-rule="evenodd"/>
<path d="M130.8 7.2h.3v.2a.55 .55 0 0 1 .9 0 .53 .53 0 0 1 .6-.3 .53 .53 0 0 1 .4 .6v1.1h-.2v-1a.34 .34 0 0 0-.3-.4 .34 .34 0 0 0-.4 .3v1.1h-.3v-1a.37 .37 0 0 0-.5-.4 .37 .37 0 0 0-.2 .6v.8h-.3z" fill-rule="evenodd"/>
<path d="M130.8 3.2a.53 .53 0 0 1 .9 .1 .53 .53 0 0 1-.4 .8l.4 .5 .2-.4 .2 .1-.2 .5 .4 .3-.2 .3-.3-.4a.71 .71 0 0 1-1.2 .1 .71 .71 0 0 1 .3-1.1l-.2-.5zM130.9 3.6a.3 .3 0 0 0 .6 0 .3 .3 0 0 0-.6 0zM130.9 4.3a.45 .45 0 0 0 0 .7 .45 .45 0 0 0 .7-.2l-.5-.6z" fill-rule="evenodd"/>
<path d="M133.6 7.4a.76 .76 0 0 1 .9-.2 .76 .76 0 0 1 .3 .9h-1.2a.47 .47 0 0 0 .4 .5 .47 .47 0 0 0 .6-.3h.2a.82 .82 0 0 1-1.2 .4 .82 .82 0 0 1 0-1.3zM133.8 7.5l-.2 .3h1l-.3-.4z" fill-rule="evenodd"/>
<path d="M135.2 7.2h.2v.2a.58 .58 0 0 1 .7-.2 .58 .58 0 0 1 .4 .6v1h-.3v-1a.4 .4 0 0 0-.4-.4 .4 .4 0 0 0-.3 .5v.9h-.3z" fill-rule="evenodd"/>
<path d="M137 6.8l.3-.2v.6h.2v.2h-.2v1v.2h.2l.1 .2a.41 .41 0 0 1-.5 0 .41 .41 0 0 1-.1-.5v-.9h-.2v-.2h.2z" fill-rule="evenodd"/>
<path d="M151.6 3.1a.88 .88 0 0 1 1.4 .5h-.3a.49 .49 0 0 0-.5-.5 .49 .49 0 0 0-.5 .6l.1 .1a1.06 1.06 0 0 1 1.2 1 .95 .95 0 0 1-.9 .4 .95 .95 0 0 1-.8-.7h.3a.58 .58 0 0 0 .6 .5 .58 .58 0 0 0 .5-.6l-.2-.1a.95 .95 0 0 1-1.1-.9z" fill-rule="evenodd"/>
<path d="M151.4 6.7l.3-.2v.6h.2v.2h-.2v1v.2h.2l.1 .2a.41 .41 0 0 1-.5 0 .41 .41 0 0 1-.1-.5v-.9h-.2v-.2h.2z" fill-rule="evenodd"/>
<path d="M152.2 7.1h.3v.2l.1-.2h.4h.1l-.1 .3a.36 .36 0 0 0-.4 0 .36 .36 0 0 0-.1 .5v.8h-.3z" fill-rule="evenodd"/>
<path d="M153.3 7.3a.74 .74 0 0 1 1-.2 .74 .74 0 0 1 .3 .9l.1 .7h-.3l-.1-.2a.57 .57 0 0 1-.8 .3 .57 .57 0 0 1-.1-.9l.9-.2a.41 .41 0 0 0-.4-.4 .41 .41 0 0 0-.4 .3h-.3zM153.5 8.1a.35 .35 0 0 0 .2 .5 .35 .35 0 0 0 .5-.2l.1-.5z" fill-rule="evenodd"/>
<path d="M153.4 3.6h.3v.9a.41 .41 0 0 0 .4 .5 .41 .41 0 0 0 .4-.5v-.9h.2v1.6h-.2v-.2a.58 .58 0 0 1-.7 .2 .58 .58 0 0 1-.4-.6z" fill-rule="evenodd"/>
<path d="M155 6.5h.3v.3h-.3zM155 7.1h.3v1.6h-.3z" fill-rule="evenodd"/>
<path d="M155.2 3.6h.2v.2a.72 .72 0 0 1 1-.1 .72 .72 0 0 1 .2 1 .64 .64 0 0 1-.5 .5 .64 .64 0 0 1-.6-.2v.8h-.3zM155.6 3.9a.56 .56 0 0 0-.2 .8 .56 .56 0 0 0 .8 .2 .56 .56 0 0 0 .1-.8 .56 .56 0 0 0-.7-.2z" fill-rule="evenodd"/>
<path d="M155.7 7.1h.3v.2a.58 .58 0 0 1 .7-.2 .58 .58 0 0 1 .3 .6v1h-.3v-1a.4 .4 0 0 0-.4-.4 .4 .4 0 0 0-.3 .5v.9h-.3z" fill-rule="evenodd"/>
<path d="M156.9 3.6h.3v.2a.72 .72 0 0 1 .9-.1 .72 .72 0 0 1 .2 1 .64 .64 0 0 1-.4 .5 .64 .64 0 0 1-.7-.2v.8h-.3zM157.3 3.9a.56 .56 0 0 0-.1 .8 .56 .56 0 0 0 .7 .2 .56 .56 0 0 0 .2-.8 .56 .56 0 0 0-.8-.2z" fill-rule="evenodd"/>
<path d="M157.4 6.5h.3v.3h-.3zM157.4 7.1h.3v1.6h-.3z" fill-rule="evenodd"/>
<path d="M158.1 7.1h.3v.2a.58 .58 0 0 1 .7-.2 .58 .58 0 0 1 .4 .6v1h-.3v-1a.4 .4 0 0 0-.5-.4 .4 .4 0 0 0-.3 .5v.9h-.3z" fill-rule="evenodd"/>
<path d="M158.8 3.7a.8 .8 0 0 1 1.1 .2 .8 .8 0 0 1-.1 1.1 .8 .8 0 0 1-1.1-.1l-.1-.8zM159 3.9a.56 .56 0 0 0-.1 .9 .56 .56 0 0 0 .9 0 .56 .56 0 0 0-.1-.8 .56 .56 0 0 0-.7-.1z" fill-rule="evenodd"/>
<path d="M160 7.3l.5-.2 .5 .2v-.2h.2v1.4a.71 .71 0 0 1-.5 .9 .71 .71 0 0 1-.9-.5h.3a.46 .46 0 0 0 .6 .2 .46 .46 0 0 0 .2-.6 .78 .78 0 0 1-1-.1 .78 .78 0 0 1 .1-1.1zM160.2 7.4a.53 .53 0 0 0-.1 .8 .53 .53 0 0 0 .8 0 .54 .54 0 0 0 0-.7 .54 .54 0 0 0-.7-.1z" fill-rule="evenodd"/>
<path d="M160.4 3.6h.3v.2l.1-.2h.4h.1l-.1 .3a.36 .36 0 0 0-.4 0 .36 .36 0 0 0-.1 .5v.8h-.3z" fill-rule="evenodd"/>
<path d="M161.5 3.2l.3-.2v.6h.3v.2h-.3v1v.2h.3v.2a.41 .41 0 0 1-.5 0 .41 .41 0 0 1-.1-.5v-.9h-.2v-.2h.2z" fill-rule="evenodd"/>
<path d="M163.6 3.1a.53 .53 0 0 1 .8 .1 .53 .53 0 0 1-.3 .8l.4 .5 .1-.3h.3l-.2 .5 .3 .3-.2 .3-.3-.3a.71 .71 0 0 1-1.2 .1 .71 .71 0 0 1 .4-1.2l-.3-.5zM163.7 3.5a.3 .3 0 0 0 .5 0 .3 .3 0 0 0-.5 0zM163.6 4.2a.45 .45 0 0 0 0 .8 .45 .45 0 0 0 .7-.3l-.5-.6z" fill-rule="evenodd"/>
</g>
<path d="M64.8 6.5v2.3M98.9 3.6v2.3M126.8 6.6v2.2" fill="none" stroke="#000" stroke-width=".28"/>
<g fill="none" stroke="#de0000" stroke-width=".42">
<path d="M51.1 3l1 .1a1.4 1.4 0 0 1 .6 1.2l.7 2.5a.95 .95 0 0 0 1.1 .4h2.8M52.7 3.9h5.4l-.8 2.4h-4M80.1 3.6h2.8v1.7h1.7v4.2h-4.5zM81 7.1h2.8M81 6.2h2.8M81 8.1h2.8M82.9 3.6l1.7 1.7M115.1 5.5l-1.3-1.2-.1-.5-1.2-.7-.3 .3 .7 1.1 .5 .2 1.3 1.3M115.9 6l2.2 2.2v.3l-.5 .5h-.3l-2.2-2.2zM115.9 6l.7-.7a1.19 1.19 0 0 0 1.3-.3 1.19 1.19 0 0 0 .2-1.4l-.9 .9-.4-.5 .8-.8a1.19 1.19 0 0 0-1.4 .1 1.19 1.19 0 0 0-.2 1.4l-3.8 3.7v.3l.3 .3h.3l2.3-2.2M143.2 3.2l.4-.2h6l.4 .2v4.4l-.2 .4-.9 .1v1.3l-1.4-1.3h-3.9l-.4-.3zM145.4 5.8l.4-.1h1.6a.61 .61 0 0 1 .6 .6v1h-2.8v-1z"/>
<path d="M145.8 6.5v.8M147.3 6.5v.8"/>
<circle cx="53.9" cy="8.4" r=".49"/>
<circle cx="56.7" cy="8.4" r=".49"/>
<circle cx="146.6" cy="4.5" r=".75"/>
</g>
<path d="M0 261.4h215.9v18h-215.9z" fill-rule="evenodd" fill="#fff"/>
<path d="M23.8 262.9l3.4 6h-6.9z" fill="#231f20"/>
<path d="M22.1 267.7h1.3l-.4 .5h-.3a.55 .55 0 0 1-.6-.5z" fill-rule="evenodd" fill="#fff"/>
<path d="M22.1 267.7h1.3l-.4 .5h-.3a.55 .55 0 0 1-.6-.5z" fill="none" stroke="#231f20" stroke-width=".34"/>
<path d="M22.1 267.7h1.3l-.4 .5h-.5zM22.6 265.8h.1M22.6 265.8h2.3zM23.7 265.9h.1M23.7 264.9v1zM24 267.7h.1" fill="none" stroke="#fff" stroke-width=".34"/>
<path d="M24.7 265.8l-.7 1.9z" fill="#fff"/>
<path d="M24.7 265.8l-.7 1.9z" fill="none" stroke="#fff" stroke-width=".34"/>
<path d="M24.7 265.8l.7 1.9z" fill="#fff"/>
<path d="M22.8 265.8l-.7 1.9zM22.8 265.8l.6 1.9zM24.7 265.8l.7 1.9zM25.3 267.7h.1" fill="none" stroke="#fff" stroke-width=".34"/>
<path d="M24.1 267.7h1.3a.65 .65 0 0 1-.6 .5 .65 .65 0 0 1-.7-.5z" fill-rule="evenodd" fill="#fff"/>
<path d="M24.1 267.7h1.3a.65 .65 0 0 1-.6 .5 .65 .65 0 0 1-.7-.5z" fill="none" stroke="#231f20" stroke-width=".34"/>
<path d="M24 267.7h.1M24.1 267.7h1.3l-.4 .5h-.5z" fill="none" stroke="#fff" stroke-width=".34"/>
<path d="M19 261.7h177.8" fill="none" stroke="#000" stroke-width=".53"/>
<text font-size="5.3" x="57.7" y="31.2">SNx5HVD308xE Low-Power RS-485 Transceivers</text>
<g font-size="4.2">
<text x="20" y="41.8">1 Features</text>
<text x="20" y="101.6">2 Applications</text>
<text x="20" y="139.7">3 Description</text>
</g>
<g font-size="3.5">
<text x="111.1" y="39.5">These devices are designed to operate with very</text>
<text x="20" y="47.9">•</text>
<text x="25" y="47.9">Meets or exceeds the requirements of the TIA/</text>
<text x="111.1" y="43.7">low supply current, typically 0.3 mA, exclusive of the</text>
<text x="111.1" y="47.9">load. When in the inactive-shutdown mode, the supply</text>
<text x="25" y="52.2">EIA-485A standard</text>
<text x="111.1" y="52.2">current drops to a few nanoamps, which makes these</text>
<text x="20" y="56.4">•</text>
<text x="25" y="56.4">Low quiescent power</text>
<text x="111.1" y="56.4">devices ideal for power-sensitive applications.</text>
<text x="25" y="61.2">–</text>
<text x="25" y="65.4">–</text>
<text x="30" y="61.2">0.3-mA Active mode</text>
<text x="30" y="65.4">1-nA Shutdown mode</text>
<text x="111.1" y="62.8">The</text>
<text x="120.4" y="62.8">wide</text>
<text x="130.8" y="62.8">common-mode</text>
<text x="157.5" y="62.8">range</text>
<text x="169.7" y="62.8">and</text>
<text x="178.8" y="62.8">high</text>
<text x="188.6" y="62.8">ESD</text>
<text x="20" y="69.6">•</text>
<text x="25" y="69.6">1/8 Unit load up to 256 nodes on a bus</text>
<text x="111.1" y="67">protection levels of these devices, make them suitable</text>
<text x="111.1" y="71.2">for demanding applications such as energy meter</text>
<text x="20" y="73.9">•</text>
<text x="25" y="73.9">Bus-pin ESD protection up to 15 kV</text>
<text x="111.1" y="75.5">networks, electrical inverters, status and command</text>
<text x="20" y="78.1">•</text>
<text x="20" y="82.3">•</text>
<text x="25" y="78.1">Industry-standard SN75176 footprint</text>
<text x="25" y="82.3">Fail-safe receiver (bus open, bus shorted,</text>
<text x="111.1" y="83.9">chassis</text>
<text x="111.1" y="79.7">signals</text>
<text x="124.6" y="79.7">across</text>
<text x="126.3" y="83.9">interconnects,</text>
<text x="137.6" y="79.7">telecom</text>
<text x="151.6" y="83.9">and</text>
<text x="152.4" y="79.7">racks,</text>
<text x="160.9" y="83.9">industrial</text>
<text x="164.4" y="79.7">as</text>
<text x="170.6" y="79.7">well</text>
<text x="178.4" y="83.9">automation</text>
<text x="179.3" y="79.7">as</text>
<text x="185.5" y="79.7">cabled</text>
<text x="25" y="86.6">bus idle)</text>
<text x="111.1" y="88.2">networks where noise tolerance is essential. These</text>
<text x="20" y="90.8">•</text>
<text x="25" y="90.8">Glitch-free power-up and power-down bus inputs</text>
<text x="25" y="95">and outputs</text>
<text x="111.1" y="92.4">devices match the industry-standard footprint of the</text>
<text x="111.1" y="100.9">the</text>
<text x="111.1" y="96.6">SN75176 device. The power-on-reset circuits keep</text>
<text x="118.8" y="100.9">outputs</text>
<text x="133.2" y="100.9">in</text>
<text x="138.7" y="100.9">a</text>
<text x="143.4" y="100.9">high-impedance</text>
<text x="171.3" y="100.9">state</text>
<text x="181.7" y="100.9">until</text>
<text x="191" y="100.9">the</text>
<text x="20" y="107.7">•</text>
<text x="111.1" y="105.1">supply voltage has stabilized. A thermal-shutdown</text>
<text x="20" y="112">•</text>
<text x="111.1" y="109.3">function protects the device from damage, due to</text>
<text x="111.1" y="113.6">system</text>
<text x="125.3" y="113.6">fault</text>
<text x="135" y="113.6">conditions.</text>
<text x="154.8" y="113.6">The</text>
<text x="163.9" y="113.6">SN75HVD3082E</text>
<text x="193.4" y="113.6">is</text>
<text x="20" y="116.2">•</text>
<text x="25" y="116.2">Power inverters</text>
<text x="111.1" y="117.8">characterized for operation from 0°C to 70°C and</text>
<text x="20" y="120.4">•</text>
<text x="20" y="124.7">•</text>
<text x="111.1" y="122">SN65HVD308xE is characterized for operation from –</text>
<text x="20" y="128.9">•</text>
<text x="111.1" y="130.5">of the SN65HVD3082E has been characterized for</text>
<text x="111.1" y="126.3">40°C to 85°C air temperature. The D package version</text>
<text x="20" y="133.1">•</text>
<text x="25" y="133.1">Telecommunications equipment</text>
<text x="111.1" y="134.7">operation from –40°C to 105°C.</text>
<text x="136.2" y="141.1">Package Information</text>
<text x="20" y="145.8">The</text>
<text x="28.9" y="145.8">SNx5HVD308xE</text>
<text x="57.8" y="145.8">are</text>
<text x="65.7" y="145.8">half-duplex</text>
<text x="85.8" y="145.8">transceivers</text>
<text x="20" y="150.1">designed for RS-485 data bus networks. Powered</text>
<text x="20" y="154.3">by a 5-V supply, they are fully compliant with TIA/</text>
<text x="20" y="158.5">EIA-485A standard. With controlled transition times,</text>
<text x="20" y="162.8">these devices are suitable for transmitting data over</text>
<text x="20" y="167">long twisted-pair cables. The SN65HVD3082E and</text>
<text x="20" y="171.2">SN75HVD3082E are optimized for signaling rates</text>
<text x="20" y="175.5">up to 200 kbps. The SN65HVD3085E is suitable</text>
<text x="20" y="179.7">for data transmission up to 1 Mbps, whereas the</text>
<text x="20" y="183.9">SN65HVD3088E</text>
<text x="49.5" y="183.9">is</text>
<text x="55" y="183.9">suitable</text>
<text x="70.1" y="183.9">for</text>
<text x="77.3" y="183.9">applications</text>
<text x="98.9" y="183.9">that</text>
<text x="20" y="188.2">require signaling rates up to</text>
<text x="20" y="192.4">20 Mbps.</text>
<text x="90.2" y="252.2">Simplified Schematic</text>
</g>
<g font-size="3.5" fill="#00f">
<text x="25" y="107.7">Energy meter networks</text>
<text x="25" y="112">Motor control</text>
<text x="25" y="120.4">Industrial automation</text>
<text x="25" y="124.7">Building automation networks</text>
<text x="25" y="128.9">Battery-powered applications</text>
</g>
<text font-size="3.2" fill="#00f" x="96.3" y="21.1">SN65HVD3082E, SN75HVD3082E, SN65HVD3085E, SN65HVD3088E</text>
<g font-size="2.8">
<text x="114.9" y="145.5">PART NUMBER</text>
<text x="145.3" y="145.5">PACKAGE</text>
<text x="170" y="145.5">PACKAGE SIZE</text>
<text x="111.9" y="155.3">SN65HVD3082E</text>
<text x="140.2" y="150.4">SOIC (D, 8)</text>
<text x="140.2" y="155.3">VSSOP (DGK, 8)</text>
<text x="168.4" y="150.4">4.9 mm × 6 mm</text>
<text x="168.4" y="155.3">3 mm × 4.9 mm</text>
<text x="140.2" y="160.3">PDIP (P, 8)</text>
<text x="168.4" y="160.3">9.81 mm × 9.43 mm</text>
<text x="140.2" y="165.2">SOIC (D, 8)</text>
<text x="168.4" y="165.2">4.9 mm × 6 mm</text>
<text x="111.9" y="172.6">SN65HVD3088E</text>
<text x="140.2" y="170.1">VSSOP (DGK, 8)</text>
<text x="168.4" y="170.1">3 mm × 4.9 mm</text>
<text x="140.2" y="175">PDIP (P, 8)</text>
<text x="140.2" y="180">SO (NS, 14)</text>
<text x="168.4" y="175">9.81 mm × 9.43 mm</text>
<text x="168.4" y="180">10.2 mm × 7.8 mm</text>
<text x="111.9" y="185.6">SN75HVD3082E</text>
<text x="140.2" y="184.9">SOIC (D, 8)</text>
<text x="168.4" y="184.9">4.9 mm × 6 mm</text>
<text x="111.9" y="189">SN65HVD3085E</text>
<text x="140.2" y="189.8">VSSOP (DGK, 8)</text>
<text x="168.4" y="189.8">3 mm × 4.9 mm</text>
<text x="111.1" y="196.6">(1)</text>
<text x="118.6" y="196.6">For all available packages, see the orderable addendum at</text>
<text x="111.1" y="203.4">(2)</text>
<text x="118.6" y="200">the end of the data sheet.</text>
<text x="118.6" y="203.4">The package size (length × width) is a nominal value and</text>
<text x="118.6" y="206.8">includes pins, where applicable.</text>
<text x="27.9" y="265.5">An IMPORTANT NOTICE at the end of this data sheet addresses availability, warranty, changes, use in safety-critical applications,</text>
<text x="27.9" y="268.9">intellectual property matters and other important disclaimers. PRODUCTION DATA.</text>
</g>
<text font-size="2.5" x="139.2" y="24.3">SLLS562O – AUGUST 2009 – REVISED JULY 2023</text>
<g font-size="2.1" fill="#00f">
<text x="159.2" y="144.6">(1)</text>
<text x="191" y="144.6">(2)</text>
</g>
<g font-size="1.9">
<text x="53.9" y="213.8">R</text>
<text x="61.9" y="213.8">R</text>
<text x="152.7" y="213.8">R</text>
<text x="160.7" y="213.8">R</text>
<text x="52.6" y="217.5">RE</text>
<text x="52.6" y="221.8">DE</text>
<text x="73.1" y="216.5">A</text>
<text x="73.1" y="220.7">B</text>
<text x="77.4" y="219.7">R</text>
<text x="136.2" y="219.7">R</text>
<text x="141.5" y="216.5">A</text>
<text x="141.5" y="220.7">B</text>
<text x="160.7" y="217.5">RE</text>
<text x="160.7" y="221.8">DE</text>
<text x="53.8" y="225.5">D</text>
<text x="59.8" y="225.5">D</text>
<text x="88.6" y="226.8">A</text>
<text x="92.9" y="226.8">B</text>
<text x="119.6" y="226.8">A</text>
<text x="123.8" y="226.8">B</text>
<text x="154.8" y="225.5">D</text>
<text x="160.7" y="225.5">D</text>
<text x="85.9" y="237.9">R</text>
<text x="97.7" y="239.6">D</text>
<text x="116.9" y="237.9">R</text>
<text x="128.6" y="239.6">D</text>
<text x="85.9" y="246.2">R</text>
<text x="89" y="246.2">RE</text>
<text x="93.3" y="246.2">DE</text>
<text x="97.7" y="246.2">D</text>
<text x="116.9" y="246.2">R</text>
<text x="120" y="246.2">RE</text>
<text x="124.2" y="246.2">DE</text>
<text x="128.6" y="246.2">D</text>
</g>
<g font-size="1.5">
<text x="78.8" y="220">T</text>
<text x="137.5" y="220">T</text>
</g>
</svg>
